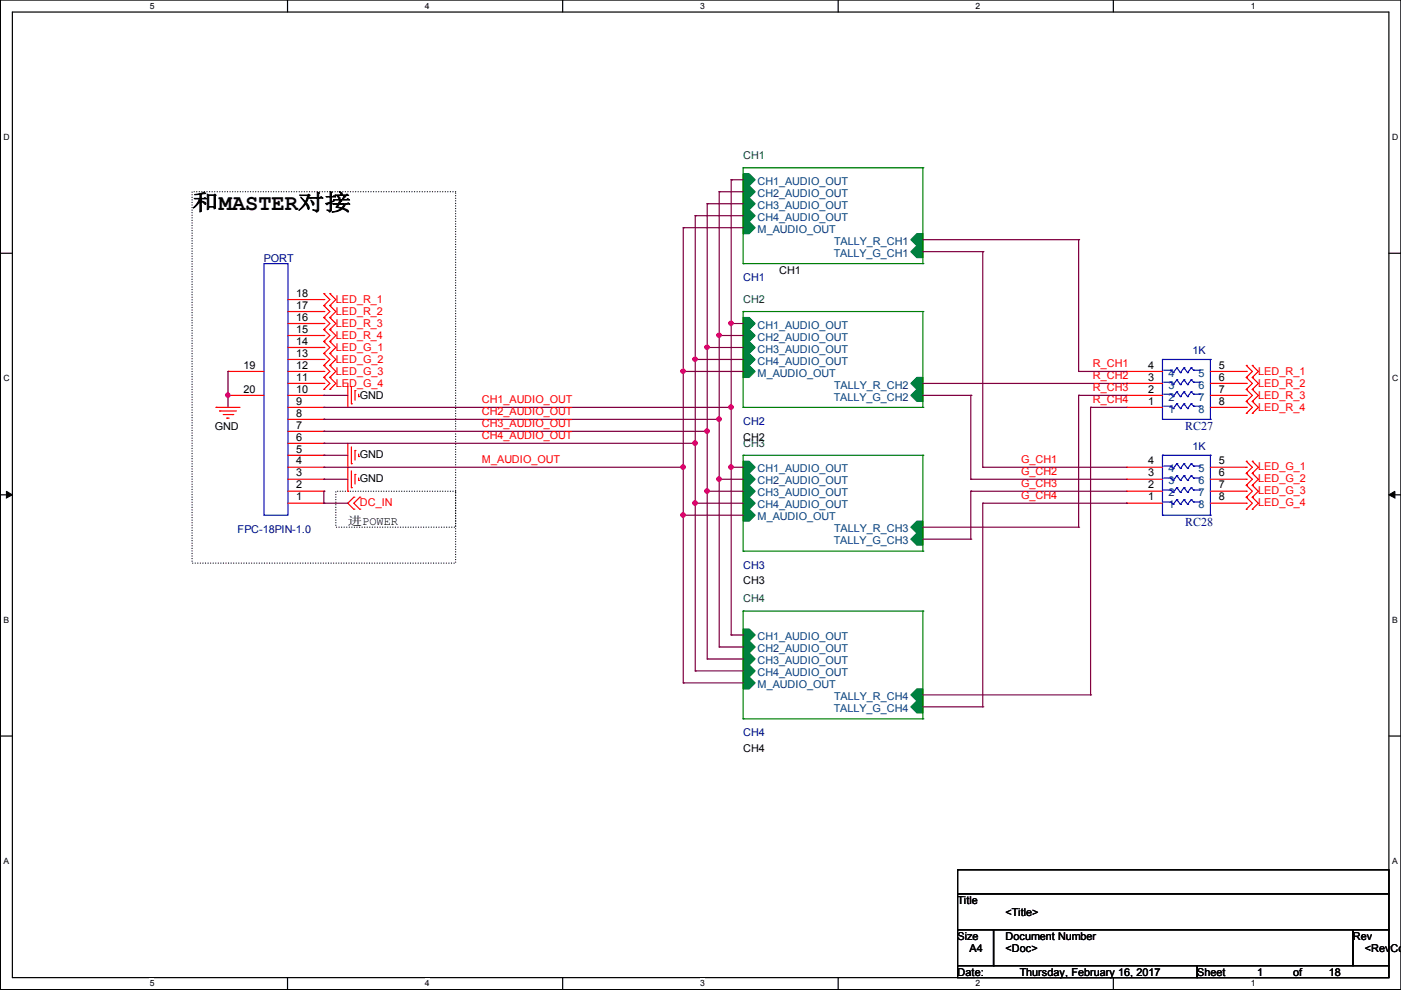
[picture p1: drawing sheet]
<svg xmlns="http://www.w3.org/2000/svg" width="297mm" height="210mm" viewBox="0 0 297 210" stroke-linecap="round" stroke-linejoin="round" font-family="sans-serif">
<path d="M.1 0h296.9v209.8h-296.9zM2.6 2.6h291.9v204.7h-291.9z" fill="none" stroke="#000" stroke-width=".25"/>
<g fill="#fff">
<path d="M31.7 .3h1v1.9h-1z"/>
<path d="M31.7 207.5h1v2h-1z"/>
</g>
<path d="M61 0v2.6M61 207.3v2.5" fill="none" stroke="#000" stroke-width=".25"/>
<g fill="#fff">
<path d="M90.1 .3h.9v1.9h-.9z"/>
<path d="M90.1 207.5h.9v2h-.9z"/>
</g>
<path d="M119.3 0v2.6M119.3 207.3v2.5" fill="none" stroke="#000" stroke-width=".25"/>
<g fill="#fff">
<path d="M148.4 .3h1v1.9h-1z"/>
<path d="M148.4 207.5h1v2h-1z"/>
</g>
<path d="M177.7 0v2.6M177.7 207.3v2.5" fill="none" stroke="#000" stroke-width=".25"/>
<g fill="#fff">
<path d="M206.8 .3h1v1.9h-1z"/>
<path d="M206.8 207.5h1v2h-1z"/>
</g>
<path d="M236.1 0v2.6M236.1 207.3v2.5" fill="none" stroke="#000" stroke-width=".25"/>
<g fill="#fff">
<path d="M265.2 .3h.9v1.9h-.9z"/>
<path d="M265.2 207.5h.9v2h-.9z"/>
<path d="M.8 28.1h1.1v2h-1.1z"/>
<path d="M295.1 28.1h1.2v2h-1.2z"/>
<path d="M.8 79.3h1.1v1.9h-1.1z"/>
<path d="M295.1 79.3h1.2v1.9h-1.2z"/>
</g>
<path d="M.1 53.7h2.5M294.5 53.7h2.5" fill="none" stroke="#000" stroke-width=".25"/>
<g fill="#fff">
<path d="M.8 130.5h1.1v1.9h-1.1z"/>
<path d="M295.1 130.5h1.1v1.9h-1.1z"/>
</g>
<path d="M.1 104.9h2.5M294.5 104.9h2.5" fill="none" stroke="#000" stroke-width=".25"/>
<path d="M1.4 104.2l1.2 .7-1.2 .7zM294.5 104.9l1.2-.7v1.4z" fill="#000" stroke="#000" stroke-width=".21"/>
<g fill="#fff">
<path d="M.8 181.6h1v2h-1z"/>
<path d="M295.1 181.6h1.1v2h-1.1z"/>
</g>
<path d="M.1 156.1h2.5M294.5 156.1h2.5M203 184.4h91.5v5.1h-91.5zM203 189.5h91.5v7.6h-91.5zM203 197.1h7.7v7.6h-7.7zM210.7 197.1h76.2v7.6h-76.2zM286.9 197.1h7.6v7.6h-7.6zM203 204.7h50.8v2.6h-50.8zM253.8 204.7h40.7v2.6h-40.7z" fill="none" stroke="#000" stroke-width=".25"/>
<path d="M40.7 40.7h55.9v78.7h-55.9zM71.2 104.2h25.4v7.6h-25.4z" fill="none" stroke="#000" stroke-width=".25" stroke-dasharray="0 .5"/>
<g fill="none" stroke="#f00" stroke-width=".25">
<path d="M48.3 78.8h.1M48.3 78.8h7.7M61 78.8h7.7M61 76.2h7.7M61 73.7h7.7M61 71.1h7.7M61 68.6h7.7M61 66.1h7.7M61 63.5h7.7M68.7 64.8h.1M68.7 62.2h.1M68.7 67.3h.1"/>
<path d="M68.7 69.9h.1M68.7 72.4h.1M68.7 74.9h.1M68.7 77.5h.1M68.7 78.8h.1M68.7 76.2h.1M68.7 73.7h.1M68.7 71.1h.1M68.7 68.6h.1M68.7 66.1h.1M68.7 63.5h.1M68.7 62.2l1.2 1.3-1.2 1.3"/>
<path d="M68.7 64.8l1.2 1.3-1.2 1.2M68.7 67.3l1.2 1.3-1.2 1.3M68.7 69.9l1.2 1.2-1.2 1.3M68.7 72.4l1.2 1.3-1.2 1.2M68.7 74.9l1.2 1.3-1.2 1.3M68.7 77.5l1.2 1.3-1.2 1.2M69.9 64.8h.1M69.9 62.2h.1M69.9 67.3h.1M69.9 69.9h.1M69.9 72.4h.1M69.9 74.9h.1"/>
<path d="M69.9 77.5h.1M69.9 62.2l1.3 1.3-1.3 1.3M69.9 64.8l1.3 1.3-1.3 1.2M69.9 67.3l1.3 1.3-1.3 1.3M69.9 69.9l1.3 1.2-1.3 1.3M69.9 72.4l1.3 1.3-1.3 1.2M69.9 74.9l1.3 1.3-1.3 1.3M69.9 77.5l1.3 1.3-1.3 1.2M238.8 78.8h.1M238.8 78.8h7.7M256.6 78.8h7.6M264.2 77.5h.1"/>
<path d="M264.2 78.8h.1M264.2 77.5l1.3 1.3-1.3 1.2M265.5 77.5h.1M265.5 77.5l1.3 1.3-1.3 1.2M45.8 86.4h.1M45.8 86.4h5.1M46.6 87.1h.1M46.6 87.1h3.5M47.3 87.9h2.1M48.1 88.7h.1M48.1 88.7h.5M48.3 83.8h.1"/>
<path d="M48.3 83.8h7.7M49.4 87.9h.1M61 86.4h7.7M61 81.3h7.7M61 83.8h7.7M61 99.1h7.7M61 96.5h7.7M61 94h7.7M61 91.5h7.7M61 88.9h7.7M68.7 80h.1M68.7 82.6h.1"/>
<path d="M68.7 99.1h.1M68.7 96.5h.1M68.7 94h.1M68.7 91.5h.1M68.7 88.9h.1M68.7 86.4h.1M68.7 83.8h.1M68.7 81.3h.1M68.7 80l1.2 1.3-1.2 1.3M69.9 80h.1M69.9 82.6h.1M69.9 80l1.3 1.3-1.3 1.3"/>
<path d="M73.7 86.4h.1M73.7 99.1h.1M73.7 81.3v5.1M73.7 94v10.2M74.5 85.6h.1M74.5 98.3h.1M74.5 82.1v3.5M74.5 94.8v3.5M74.5 99.8v3.6M75.3 82.8h.1M75.3 95.5h.1M75.3 82.8v2.1"/>
<path d="M75.3 95.5v2.1M76 84.1h.1M76 96.8h.1M76 83.6v.5M76 96.3v.5M238.8 86.4h.1M238.8 81.3h.1M238.8 83.8h.1M238.8 99.1h.1M238.8 86.4h7.7M238.8 81.3h7.7M238.8 83.8h7.7"/>
<path d="M238.8 99.1h7.7M256.6 86.4h7.6M256.6 81.3h7.6M256.6 83.8h7.6M256.6 99.1h7.6M264.2 80h.1M264.2 97.8h.1M264.2 82.6h.1M264.2 85.1h.1M264.2 87.6h.1M264.2 86.4h.1M264.2 81.3h.1"/>
<path d="M264.2 83.8h.1M264.2 99.1h.1M264.2 97.8l1.3 1.3-1.3 1.2M264.2 80l1.3 1.3-1.3 1.3M264.2 82.6l1.3 1.2-1.3 1.3M264.2 85.1l1.3 1.3-1.3 1.2M265.5 80h.1M265.5 97.8h.1M265.5 82.6h.1M265.5 85.1h.1M265.5 87.6h.1M265.5 97.8l1.3 1.3-1.3 1.2"/>
<path d="M265.5 80l1.3 1.3-1.3 1.3M265.5 82.6l1.3 1.2-1.3 1.3M265.5 85.1l1.3 1.3-1.3 1.2M61 106.7h7.7M61 101.6h7.7M61 104.2h7.7M68.7 106.7h.1M68.7 104.2h.1M68.7 101.6h.1M73.7 104.2h.1M74.5 103.4h.1M75 105.4h.1"/>
<path d="M75 108h.1M75 105.4l-1.3 1.3 1.3 1.3M75.3 100.6h.1M75.3 100.6v2M76 101.9h.1M76 101.4v.5M76.3 108h.1M76.3 105.4h.1M76.3 105.4l-1.3 1.3 1.3 1.3M238.8 106.7h.1M238.8 101.6h.1M238.8 104.2h.1"/>
<path d="M238.8 106.7h7.7M238.8 101.6h7.7M238.8 104.2h7.7M256.6 106.7h7.6M256.6 101.6h7.6M256.6 104.2h7.6M264.2 100.3h.1M264.2 102.9h.1M264.2 105.4h.1M264.2 108h.1M264.2 106.7h.1M264.2 101.6h.1"/>
<path d="M264.2 104.2h.1M264.2 100.3l1.3 1.3-1.3 1.3M264.2 102.9l1.3 1.3-1.3 1.2M264.2 105.4l1.3 1.3-1.3 1.3M265.5 100.3h.1M265.5 102.9h.1M265.5 105.4h.1M265.5 108h.1M265.5 100.3l1.3 1.3-1.3 1.3M265.5 102.9l1.3 1.3-1.3 1.2M265.5 105.4l1.3 1.3-1.3 1.3"/>
</g>
<g fill="none" stroke="#00f" stroke-width=".25">
<path d="M56 55.9h5v53.3h-5zM246.5 76.2h.1M246.5 76.2v12.7M246.5 76.2h10.1M246.7 78.5h1.5M248.2 78.5h.1M248.2 78.5l.6 .5M248.8 79h.1M249.5 78h.1M249.5 78l-.7 1M249.5 78l.8 1M250.3 79h.1"/>
<path d="M251 78h.1M251 78l-.7 1M251 78l.8 1M251.8 79h.1M252.6 78h.1M252.6 78l-.8 1M252.6 78l.5 .5M253.1 78.5h.1M253.1 78.5h1.2M254.3 78.5h.1M256.6 76.2h.1M256.6 76.2v12.7"/>
<path d="M246.5 88.9h.1M246.5 96.5h.1M246.5 96.5v12.7M246.5 88.9h10.1M246.5 96.5h10.1M246.7 81h1.5M246.7 83.6h1.5M246.7 86.1h1.5M246.7 98.8h1.5M248.2 81h.1M248.2 83.6h.1M248.2 86.1h.1"/>
<path d="M248.2 98.8h.1M248.2 81l.6 .5M248.2 83.6l.6 .5M248.2 86.1l.6 .5M248.2 98.8l.6 .5M248.8 81.5h.1M248.8 84.1h.1M248.8 86.6h.1M248.8 99.3h.1M249.5 80.5h.1M249.5 83.1h.1M249.5 85.6h.1"/>
<path d="M249.5 98.3h.1M249.5 80.5l-.7 1M249.5 80.5l.8 1M249.5 83.1l-.7 1M249.5 83.1l.8 1M249.5 85.6l-.7 1M249.5 85.6l.8 1M249.5 98.3l-.7 1M249.5 98.3l.8 1M250.3 81.5h.1M250.3 84.1h.1M250.3 86.6h.1"/>
<path d="M250.3 99.3h.1M251 80.5h.1M251 83.1h.1M251 85.6h.1M251 98.3h.1M251 80.5l-.7 1M251 80.5l.8 1M251 83.1l-.7 1M251 83.1l.8 1M251 85.6l-.7 1M251 85.6l.8 1M251 98.3l-.7 1"/>
<path d="M251 98.3l.8 1M251.8 81.5h.1M251.8 84.1h.1M251.8 86.6h.1M251.8 99.3h.1M252.6 80.5h.1M252.6 83.1h.1M252.6 85.6h.1M252.6 98.3h.1M252.6 80.5l-.8 1M252.6 80.5l.5 .5M252.6 83.1l-.8 1"/>
<path d="M252.6 83.1l.5 .5M252.6 85.6l-.8 1M252.6 85.6l.5 .5M252.6 98.3l-.8 1M252.6 98.3l.5 .5M253.1 81h.1M253.1 83.6h.1M253.1 86.1h.1M253.1 98.8h.1M253.1 81h1.2M253.1 83.6h1.2M253.1 86.1h1.2"/>
<path d="M253.1 98.8h1.2M254.3 81h.1M254.3 83.6h.1M254.3 86.1h.1M254.3 98.8h.1M256.6 88.9h.1M256.6 96.5h.1M256.6 96.5v12.7M246.5 109.2h.1M246.5 109.2h10.1M246.7 101.4h1.5M246.7 103.9h1.5"/>
<path d="M246.7 106.4h1.5M248.2 101.4h.1M248.2 103.9h.1M248.2 106.4h.1M248.2 101.4l.6 .5M248.2 103.9l.6 .5M248.2 106.4l.6 .5M248.8 101.9h.1M248.8 104.4h.1M248.8 106.9h.1M249.5 100.9h.1M249.5 103.4h.1"/>
<path d="M249.5 105.9h.1M249.5 100.9l-.7 1M249.5 100.9l.8 1M249.5 103.4l-.7 1M249.5 103.4l.8 1M249.5 105.9l-.7 1M249.5 105.9l.8 1M250.3 101.9h.1M250.3 104.4h.1M250.3 106.9h.1M251 100.9h.1M251 103.4h.1"/>
<path d="M251 105.9h.1M251 100.9l-.7 1M251 100.9l.8 1M251 103.4l-.7 1M251 103.4l.8 1M251 105.9l-.7 1M251 105.9l.8 1M251.8 101.9h.1M251.8 104.4h.1M251.8 106.9h.1M252.6 100.9h.1M252.6 103.4h.1"/>
<path d="M252.6 105.9h.1M252.6 100.9l-.8 1M252.6 100.9l.5 .5M252.6 103.4l-.8 1M252.6 103.4l.5 .5M252.6 105.9l-.8 1M252.6 105.9l.5 .5M253.1 101.4h.1M253.1 103.9h.1M253.1 106.4h.1M253.1 101.4h1.2M253.1 103.9h1.2"/>
<path d="M253.1 106.4h1.2M254.3 101.4h.1M254.3 103.9h.1M254.3 106.4h.1M256.6 109.2h.1"/>
</g>
<g fill="#008040" stroke="#008040" stroke-width=".25">
<path d="M157.6 67.3h1.2l1.3 1.3-1.3 1.3h-1.2z" fill-rule="evenodd"/>
<path d="M157.6 72.4h1.2l1.3 1.3-1.3 1.2h-1.2z" fill-rule="evenodd"/>
<path d="M157.6 74.9h1.2l1.3 1.3-1.3 1.3h-1.2z" fill-rule="evenodd"/>
<path d="M157.6 77.5h1.2l1.3 1.3-1.3 1.2h-1.2z" fill-rule="evenodd"/>
<path d="M157.6 69.9h1.2l1.3 1.2-1.3 1.3h-1.2z" fill-rule="evenodd"/>
<path d="M194.4 80h1.3v2.6h-1.3l-1.3-1.3z" fill-rule="evenodd"/>
<path d="M194.4 82.6h1.3v2.5h-1.3l-1.3-1.3z" fill-rule="evenodd"/>
<path d="M157.6 97.8h1.2l1.3 1.3-1.3 1.2h-1.2z" fill-rule="evenodd"/>
<path d="M157.6 105.4h1.2l1.3 1.3-1.3 1.3h-1.2z" fill-rule="evenodd"/>
<path d="M157.6 108h1.2l1.3 1.2-1.3 1.3h-1.2z" fill-rule="evenodd"/>
<path d="M157.6 100.3h1.2l1.3 1.3-1.3 1.3h-1.2z" fill-rule="evenodd"/>
<path d="M157.6 102.9h1.2l1.3 1.3-1.3 1.2h-1.2z" fill-rule="evenodd"/>
<path d="M194.4 110.5h1.3v2.5h-1.3l-1.3-1.2z" fill-rule="evenodd"/>
<path d="M194.4 113h1.3v2.6h-1.3l-1.3-1.3z" fill-rule="evenodd"/>
<path d="M157.6 133.4h1.2l1.3 1.2-1.3 1.3h-1.2z" fill-rule="evenodd"/>
<path d="M157.6 143.5h1.2l1.3 1.3-1.3 1.3h-1.2z" fill-rule="evenodd"/>
<path d="M157.6 135.9h1.2l1.3 1.3-1.3 1.2h-1.2z" fill-rule="evenodd"/>
<path d="M157.6 138.4h1.2l1.3 1.3-1.3 1.3h-1.2z" fill-rule="evenodd"/>
<path d="M157.6 141h1.2l1.3 1.3-1.3 1.2h-1.2z" fill-rule="evenodd"/>
<path d="M194.4 146.1h1.3v2.5h-1.3l-1.3-1.3z" fill-rule="evenodd"/>
<path d="M194.4 148.6h1.3v2.5h-1.3l-1.3-1.2z" fill-rule="evenodd"/>
<path d="M157.6 36.8h1.2l1.3 1.3-1.3 1.3h-1.2z" fill-rule="evenodd"/>
<path d="M157.6 39.4h1.2l1.3 1.3-1.3 1.2h-1.2z" fill-rule="evenodd"/>
<path d="M157.6 41.9h1.2l1.3 1.3-1.3 1.3h-1.2z" fill-rule="evenodd"/>
<path d="M157.6 44.5h1.2l1.3 1.2-1.3 1.3h-1.2z" fill-rule="evenodd"/>
<path d="M157.6 47h1.2l1.3 1.3-1.3 1.2h-1.2z" fill-rule="evenodd"/>
<path d="M194.4 49.5h1.3v2.6h-1.3l-1.3-1.3z" fill-rule="evenodd"/>
<path d="M193.1 53.4l1.3-1.3h1.3v2.5h-1.3z" fill-rule="evenodd"/>
</g>
<g fill="none" stroke="#008000" stroke-width=".25">
<path d="M157.6 35.6h.1M157.6 35.6v20.3M157.6 35.6h38.1M195.7 35.6h.1M195.7 35.6v20.3M157.6 55.9h.1M157.6 55.9h38.1M195.7 55.9h.1M157.6 66.1h.1M157.6 66.1h38.1M157.6 66.1v20.3M195.7 66.1h.1"/>
<path d="M195.7 66.1v20.3M157.6 86.4h.1M157.6 96.5h.1M157.6 86.4h38.1M157.6 96.5v20.4M157.6 96.5h38.1M195.7 86.4h.1M195.7 96.5h.1M195.7 96.5v20.4M157.6 116.9h.1M157.6 116.9h38.1M195.7 116.9h.1"/>
<path d="M157.6 129.6h.1M157.6 129.6v22.8M157.6 129.6h38.1M195.7 129.6h.1M195.7 129.6v22.8M157.6 152.4h.1M157.6 152.4h38.1M195.7 152.4h.1"/>
</g>
<g fill="none" stroke="#800040" stroke-width=".25">
<path d="M155 38.1h.1M155 38.1h2.6M155 38.1v96.5M144.9 48.3h.1M144.9 48.3h12.7M144.9 48.3v96.5M147.4 45.7h.1M147.4 45.7h10.2M147.4 45.7v96.6M149.9 43.2h.1M149.9 43.2h7.7M149.9 43.2v96.5"/>
<path d="M152.5 40.7h.1M152.5 40.7h5.1M152.5 40.7v96.5M195.7 50.8h33M195.7 53.4h12.7M208.4 53.4h.1M208.4 53.4v45.7M228.7 50.8h.1M228.7 50.8v28M48.3 78.8h.1M48.3 78.8v7.6M144.9 78.8h.1"/>
<path d="M144.9 78.8h12.7M147.4 76.2h.1M147.4 76.2h10.2M149.9 73.7h.1M149.9 73.7h7.7M152.5 71.1h.1M152.5 71.1h5.1M155 68.6h.1M155 68.6h2.6M228.7 78.8h.1M228.7 78.8h10.1M48.3 83.8h.1"/>
<path d="M68.7 83.8h.1M68.7 96.5h.1M68.7 99.1h.1M68.7 86.4h.1M68.7 88.9h.1M68.7 91.5h.1M68.7 94h.1M68.7 99.1h76.2M68.7 83.8h5M68.7 96.5h5M68.7 86.4h86.3M68.7 88.9h83.8"/>
<path d="M68.7 91.5h81.2M68.7 94h78.7M144.9 99.1h.1M147.4 94h.1M149.9 91.5h.1M152.5 88.9h.1M155 99.1h.1M155 86.4h.1M155 99.1h2.6M195.7 83.8h10.1M195.7 81.3h43.1M205.8 83.8h.1"/>
<path d="M205.8 83.8v17.8M208.4 99.1h.1M208.4 99.1h30.4M228.7 83.8h.1M228.7 83.8h10.1M228.7 83.8v28M231.2 86.4h.1M231.2 86.4h7.6M231.2 86.4v60.9M238.8 81.3h.1M68.7 101.6h.1M68.7 104.2h.1"/>
<path d="M68.7 106.7h.1M68.7 101.6h5M68.7 106.7h5M68.7 104.2v2.5M144.9 109.2h.1M144.9 109.2h12.7M147.4 106.7h.1M147.4 106.7h10.2M149.9 104.2h.1M149.9 104.2h7.7M152.5 101.6h.1M152.5 101.6h5.1"/>
<path d="M195.7 111.8h33M195.7 114.3h10.1M205.8 114.3h.1M205.8 104.2h.1M205.8 101.6h.1M205.8 101.6h33M205.8 104.2h33M205.8 104.2v10.1M208.4 106.7h.1M208.4 106.7h30.4M208.4 106.7v43.2M228.7 111.8h.1"/>
<path d="M238.8 106.7h.1M149.9 139.7h.1M149.9 139.7h7.7M152.5 137.2h.1M152.5 137.2h5.1M155 134.6h.1M155 134.6h2.6M144.9 144.8h.1M144.9 144.8h12.7M147.4 142.3h.1M147.4 142.3h10.2M195.7 147.3h35.5"/>
<path d="M195.7 149.9h12.7M208.4 149.9h.1M231.2 147.3h.1"/>
</g>
<g fill="#f0f" stroke="#f0f" stroke-width=".25">
<circle cx="155" cy="68.6" r=".47"/>
<circle cx="155" cy="99" r=".47"/>
<circle cx="152.4" cy="71.1" r=".47"/>
<circle cx="152.4" cy="101.6" r=".47"/>
<circle cx="149.9" cy="73.6" r=".47"/>
<circle cx="149.9" cy="104.1" r=".47"/>
<circle cx="147.4" cy="76.2" r=".47"/>
<circle cx="147.4" cy="106.7" r=".47"/>
<circle cx="144.8" cy="78.7" r=".47"/>
<circle cx="144.8" cy="109.2" r=".47"/>
<circle cx="48.3" cy="83.8" r=".47"/>
<circle cx="155" cy="86.3" r=".47"/>
<circle cx="152.4" cy="88.9" r=".47"/>
<circle cx="149.9" cy="91.4" r=".47"/>
<circle cx="147.4" cy="94" r=".47"/>
<circle cx="144.8" cy="99" r=".47"/>
</g>
<text font-size="4.8" x="40.7" y="44.5">和MASTER对接</text>
<g font-size="2.5" fill="#000080">
<text x="251.3" y="91.2">RC27</text>
<text x="251.3" y="111.5">RC28</text>
</g>
<text font-size="2.5" x="73.7" y="111.4">进POWER</text>
<g font-size="2.3" fill="#004040">
<text x="157.6" y="33.7">CH1</text>
<text x="157.6" y="64.2">CH2</text>
<text x="157.6" y="94.7">CH3</text>
<text x="157.6" y="127.7">CH4</text>
</g>
<g font-size="2.3" fill="#004080">
<text x="160.6" y="39.2">CH1_AUDIO_OUT</text>
<text x="160.6" y="41.8">CH2_AUDIO_OUT</text>
<text x="160.6" y="44.3">CH3_AUDIO_OUT</text>
<text x="160.6" y="46.8">CH4_AUDIO_OUT</text>
<text x="160.6" y="49.4">M_AUDIO_OUT</text>
<text x="176.9" y="51.9">TALLY_R_CH1</text>
<text x="176.8" y="54.5">TALLY_G_CH1</text>
<text x="160.6" y="69.7">CH1_AUDIO_OUT</text>
<text x="160.6" y="74.8">CH3_AUDIO_OUT</text>
<text x="160.6" y="77.3">CH4_AUDIO_OUT</text>
<text x="160.6" y="72.2">CH2_AUDIO_OUT</text>
<text x="160.6" y="79.9">M_AUDIO_OUT</text>
<text x="176.9" y="82.4">TALLY_R_CH2</text>
<text x="247.7" y="82.4">3</text>
<text x="247.7" y="79.9">4</text>
<text x="254.1" y="82.4">6</text>
<text x="254.1" y="79.9">5</text>
<text x="176.8" y="84.9">TALLY_G_CH2</text>
<text x="247.7" y="87.5">1</text>
<text x="247.7" y="84.9">2</text>
<text x="254.1" y="87.5">8</text>
<text x="254.1" y="84.9">7</text>
<text x="160.6" y="100.2">CH1_AUDIO_OUT</text>
<text x="247.7" y="100.2">4</text>
<text x="254.1" y="100.2">5</text>
<text x="160.6" y="107.8">CH4_AUDIO_OUT</text>
<text x="160.6" y="102.7">CH2_AUDIO_OUT</text>
<text x="160.6" y="105.3">CH3_AUDIO_OUT</text>
<text x="247.7" y="107.8">1</text>
<text x="247.7" y="102.7">3</text>
<text x="247.7" y="105.3">2</text>
<text x="254.1" y="107.8">8</text>
<text x="254.1" y="102.7">6</text>
<text x="254.1" y="105.3">7</text>
<text x="160.6" y="110.3">M_AUDIO_OUT</text>
<text x="176.9" y="112.9">TALLY_R_CH3</text>
<text x="176.8" y="115.4">TALLY_G_CH3</text>
<text x="160.6" y="135.7">CH1_AUDIO_OUT</text>
<text x="160.6" y="138.3">CH2_AUDIO_OUT</text>
<text x="160.6" y="140.8">CH3_AUDIO_OUT</text>
<text x="160.6" y="143.4">CH4_AUDIO_OUT</text>
<text x="160.6" y="145.9">M_AUDIO_OUT</text>
<text x="176.9" y="148.4">TALLY_R_CH4</text>
<text x="176.8" y="151">TALLY_G_CH4</text>
</g>
<g font-size="2.3" fill="#000080">
<text x="56" y="55.6">PORT</text>
<text x="157.6" y="59.6">CH1</text>
<text x="252.8" y="75.1">1K</text>
<text x="157.6" y="90.1">CH2</text>
<text x="252.8" y="95.4">1K</text>
<text x="50.4" y="113">FPC-18PIN-1.0</text>
<text x="157.6" y="120.6">CH3</text>
<text x="157.6" y="156.1">CH4</text>
</g>
<g font-size="2.3">
<text x="165.2" y="58.1">CH1</text>
<text x="62.8" y="65.5">17</text>
<text x="62.8" y="62.9">18</text>
<text x="62.8" y="70.5">15</text>
<text x="62.8" y="68">16</text>
<text x="62.8" y="75.6">13</text>
<text x="62.8" y="73.1">14</text>
<text x="51.6" y="78.2">19</text>
<text x="51.6" y="83.2">20</text>
<text x="62.8" y="83.2">10</text>
<text x="62.8" y="80.7">11</text>
<text x="62.8" y="78.2">12</text>
<text x="243.4" y="80.7">3</text>
<text x="243.4" y="83.2">2</text>
<text x="243.4" y="78.2">4</text>
<text x="258.4" y="80.7">6</text>
<text x="258.4" y="83.2">7</text>
<text x="258.4" y="78.2">5</text>
<text x="62.8" y="88.3">8</text>
<text x="62.8" y="85.8">9</text>
<text x="76.3" y="84.5">GND</text>
<text x="243.4" y="85.8">1</text>
<text x="258.4" y="85.8">8</text>
<text x="45.6" y="91.1">GND</text>
<text x="62.8" y="95.9">5</text>
<text x="62.8" y="93.4">6</text>
<text x="62.8" y="90.9">7</text>
<text x="157.6" y="93.4">CH2</text>
<text x="62.8" y="101">3</text>
<text x="62.8" y="98.5">4</text>
<text x="76.3" y="97.2">GND</text>
<text x="243.4" y="101">3</text>
<text x="243.4" y="98.5">4</text>
<text x="258.4" y="101">6</text>
<text x="258.4" y="98.5">5</text>
<text x="62.8" y="106.1">1</text>
<text x="62.8" y="103.6">2</text>
<text x="76.3" y="102.3">GND</text>
<text x="243.4" y="106.1">1</text>
<text x="243.4" y="103.6">2</text>
<text x="258.4" y="106.1">8</text>
<text x="258.4" y="103.6">7</text>
<text x="157.6" y="123.9">CH3</text>
<text x="157.6" y="159.4">CH4</text>
<text x="203" y="191.7">Title</text>
<text x="213.2" y="194.2">&lt;Title&gt;</text>
<text x="203" y="199.3">Size</text>
<text x="205.6" y="201.9">A4</text>
<text x="213.2" y="199.3">Document Number</text>
<text x="213.2" y="201.9">&lt;Doc&gt;</text>
<text x="286.9" y="199.3">Rev</text>
<text x="289.4" y="201.9">&lt;RevCod</text>
<text x="203" y="206.9">Date:</text>
<text x="216.2" y="206.9">Thursday, February 16, 2017</text>
<text x="253.8" y="206.9">Sheet</text>
<text x="266.5" y="206.9">1</text>
<text x="274.2" y="206.9">of</text>
<text x="281.8" y="206.9">18</text>
</g>
<g font-size="2.3" fill="#f00">
<text x="71.2" y="64.2">LED_R_1</text>
<text x="71.2" y="66.7">LED_R_2</text>
<text x="71.2" y="69.3">LED_R_3</text>
<text x="71.2" y="71.8">LED_R_4</text>
<text x="71.2" y="74.4">LED_G_1</text>
<text x="71.2" y="76.9">LED_G_2</text>
<text x="231.7" y="77.8">R_CH1</text>
<text x="71.2" y="79.4">LED_G_3</text>
<text x="71.2" y="82">LED_G_4</text>
<text x="231.7" y="80.4">R_CH2</text>
<text x="231.7" y="82.9">R_CH3</text>
<text x="266.8" y="79.4">LED_R_1</text>
<text x="266.8" y="82">LED_R_2</text>
<text x="102.2" y="85.4">CH1_AUDIO_OUT</text>
<text x="102.2" y="88">CH2_AUDIO_OUT</text>
<text x="231.7" y="85.4">R_CH4</text>
<text x="266.8" y="84.5">LED_R_3</text>
<text x="266.8" y="87.1">LED_R_4</text>
<text x="102.2" y="90.5">CH3_AUDIO_OUT</text>
<text x="102.2" y="93.1">CH4_AUDIO_OUT</text>
<text x="102.2" y="98.1">M_AUDIO_OUT</text>
<text x="216.5" y="98.1">G_CH1</text>
<text x="216.5" y="100.7">G_CH2</text>
<text x="266.8" y="99.8">LED_G_1</text>
<text x="76.3" y="107.4">DC_IN</text>
<text x="216.5" y="103.2">G_CH3</text>
<text x="216.5" y="105.8">G_CH4</text>
<text x="266.8" y="102.3">LED_G_2</text>
<text x="266.8" y="104.8">LED_G_3</text>
<text x="266.8" y="107.4">LED_G_4</text>
</g>
<g font-size="1.8">
<text x="31.7" y="1.9">5</text>
<text x="90.1" y="1.9">4</text>
<text x="148.4" y="1.9">3</text>
<text x="206.8" y="1.9">2</text>
<text x="265.2" y="1.9">1</text>
<text x=".8" y="29.7">D</text>
<text x="295.1" y="29.7">D</text>
<text x=".8" y="80.9">C</text>
<text x="295.1" y="80.9">C</text>
<text x=".8" y="132.1">B</text>
<text x="295.1" y="132.1">B</text>
<text x=".8" y="183.2">A</text>
<text x="295.1" y="183.2">A</text>
<text x="31.7" y="209.1">5</text>
<text x="90.1" y="209.1">4</text>
<text x="148.4" y="209.1">3</text>
<text x="206.8" y="209.1">2</text>
<text x="265.2" y="209.1">1</text>
</g>
</svg>
